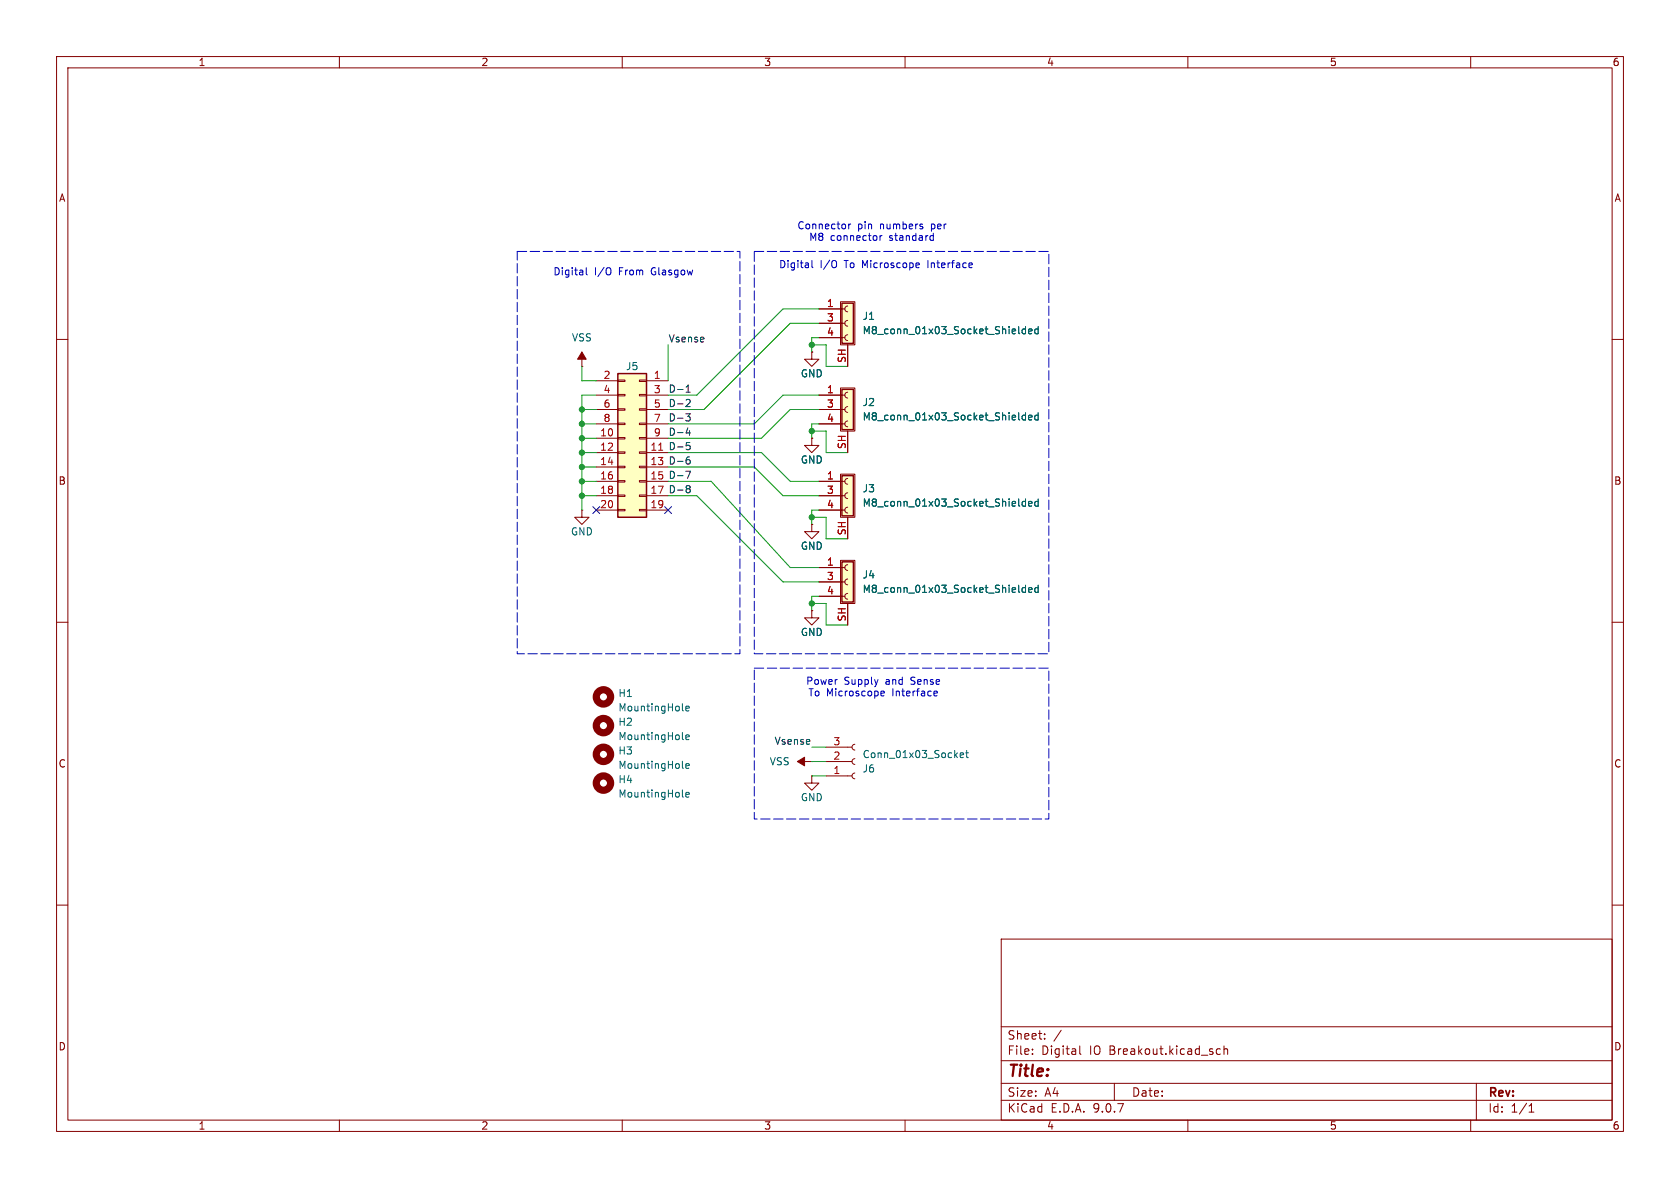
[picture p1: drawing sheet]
<svg xmlns="http://www.w3.org/2000/svg" width="297mm" height="210mm" viewBox="0 0 297 210" stroke-linecap="round" stroke-linejoin="round" font-family="sans-serif">
<g fill="none" stroke="#840000" stroke-width=".18">
<path d="M10 10h277v190h-277zM12 12h273v186h-273zM60 10v2M110 10v2M160 10v2M210 10v2M260 10v2M10 60h2M285 60h2M10 110h2M285 110h2M10 160h2"/>
<path d="M177 166h108v32h-108zM285 160h2M60 198v2M110 198v2M160 198v2M177 194.5h108M177 191.5h108M177 187.5h108M177 181.5h108M182.5 186.3v.1M182.5 185.5v.1M184.7 183.6v.1"/>
<path d="M184.7 182.8v.1M187.6 182.1l-1.3 2M190.9 184.9v1.3l.2 .2M197 191.5v3M210 198v2M215 186.1l.3 .3 .4-.1M215.7 185.5l-.4-.1-.3 .3M216.4 185.5l.2-.1 .4 .1v.9M216.4 184.9v1.5M260 198v2M261 191.5v6.5M270.3 196.6h.9"/>
<path d="M270.3 195.5l.4-.4v1.5"/>
</g>
<g fill="none" stroke="#840000" stroke-width="1.3">
<circle cx="106.7" cy="123.2" r="1.27"/>
<circle cx="106.7" cy="128.3" r="1.27"/>
<circle cx="106.7" cy="133.3" r="1.27"/>
<circle cx="106.7" cy="138.4" r="1.27"/>
</g>
<path d="M120.6 130.6l.2 .2M120.6 135.7l.2 .1M120.6 125.5l.2 .2M121.2 125.3l.6-.2v-.2l-.4-.1-.2 .2 .1 .6h.5M121.2 130.3l.6-.1v-.2l-.4-.1-.2 .2 .1 .6h.5M121.2 135.4l.6-.1v-.3h-.4l-.2 .2 .1 .6h.5M120.6 140.7l.2 .2M121.2 140.5l.6-.1v-.3h-.4l-.2 .1 .1 .7h.5" fill="none" stroke="#006464" stroke-width=".18"/>
<path d="M148.8 99.3h2.1v7.1h-2.1z" fill="#ffffc2"/>
<path d="M148.6 99.1h2.5v7.6h-2.5zM149.9 99.8l-.4 .2-.1 .3 .1 .4 .4 .1M144.8 100.3h4.6M144.8 102.9h4.6M144.8 105.4h4.6M149.9 102.4l-.4 .1-.1 .4 .1 .3 .4 .2M149.9 104.9l-.4 .2-.1 .3 .1 .4 .4 .1M149.9 106.7v3.8" fill="none" stroke="#840000" stroke-width=".18"/>
<path d="M148.8 99.3h2.1v7.1h-2.1z" fill="none" stroke="#840000" stroke-width=".25"/>
<path d="M180.1 104.7h.2M181.3 103.4v1.3M181.3 103.9h-.4l-.2 .2 .1 .6h.5M181.8 104.3l.6-.1v-.3h-.4l-.2 .2 .1 .6h.5M183.5 103.9h-.3l-.3 .2 .2 .6h.4M183.5 103.4v1.3" fill="none" stroke="#006464" stroke-width=".18"/>
<path d="M148.8 84.1h2.1v7.1h-2.1z" fill="#ffffc2"/>
<path d="M143.5 77.5v1.2h1.3l-1.3 1.3-1.3-1.3h1.3M143.5 77.5h.1M144.8 85.1h4.6M144.8 87.6h4.6M144.8 90.2h4.6M148.6 83.8h2.5v7.6h-2.5zM149.9 84.6l-.4 .1-.1 .4 .1 .3 .4 .2M149.9 87.1l-.4 .2-.1 .3 .1 .4 .4 .1M149.9 89.7l-.4 .1-.1 .4 .1 .3 .4 .2M149.9 91.4v3.9M143.5 108v1.2h1.3l-1.3 1.3-1.3-1.3h1.3M143.5 108h.1" fill="none" stroke="#840000" stroke-width=".18"/>
<path d="M148.8 84.1h2.1v7.1h-2.1z" fill="none" stroke="#840000" stroke-width=".25"/>
<path d="M180.1 89.4l.2 .1M181.3 88.2v1.3M181.3 88.7l-.4-.1-.2 .3 .1 .5h.5M181.8 89.1l.6-.2v-.2l-.4-.1-.2 .2 .1 .6h.5M183.5 88.7l-.3-.1-.3 .3 .2 .5h.4M183.5 88.2v1.3" fill="none" stroke="#006464" stroke-width=".18"/>
<path d="M148.8 53.6h2.1v7.1h-2.1z" fill="#ffffc2"/>
<path d="M144.8 54.6h4.6M144.8 57.2h4.6M144.8 59.7h4.6M148.6 53.3h2.5v7.7h-2.5zM149.9 54.1l-.4 .2-.1 .3 .1 .4 .4 .1M149.9 56.6l-.4 .2-.1 .4 .1 .3 .4 .2M149.9 59.2l-.4 .1-.1 .4 .1 .3 .4 .2M143.5 62.2v1.3h1.3l-1.3 1.3-1.3-1.3h1.3M143.5 62.2h.1M149.9 61v3.8M143.5 92.7v1.3h1.3l-1.3 1.3-1.3-1.3h1.3M143.5 92.7h.1" fill="none" stroke="#840000" stroke-width=".18"/>
<path d="M148.8 53.6h2.1v7.1h-2.1z" fill="none" stroke="#840000" stroke-width=".25"/>
<path d="M180.1 58.9l.2 .1M181.3 57.7v1.3M181.3 58.2h-.4l-.2 .2 .1 .5h.5M181.8 58.6l.6-.1v-.3h-.4l-.2 .1 .1 .6h.5M183.5 58.2h-.3l-.3 .2 .2 .5h.4M183.5 57.7v1.3" fill="none" stroke="#006464" stroke-width=".18"/>
<path d="M148.8 68.8h2.1v7.1h-2.1z" fill="#ffffc2"/>
<g fill="none" stroke="#840000" stroke-width=".18">
<path d="M102.9 64.8h.1M102.9 62.2v2.6M144.8 69.9h4.6M144.8 72.4h4.6M144.8 74.9h4.6M148.6 68.6h2.5v7.6h-2.5zM149.9 69.3l-.4 .2-.1 .4 .1 .3 .4 .2M149.9 71.9l-.4 .1-.1 .4 .1 .3 .4 .2M149.9 74.4l-.4 .2-.1 .3 .1 .4 .4 .1M149.9 76.2v3.8M102.9 90.2v1.2h1.2l-1.2 1.3-1.3-1.3h1.3M102.9 90.2h.1"/>
<path d="M141 134.6h2.5M143.5 137.2v1.2h1.3l-1.3 1.3-1.3-1.3h1.3M143.5 137.2h.1M143.5 134.6h.1M146 137.2h4.6M146 134.6h4.6M146 132.1h4.6M151.1 136.7l-.3 .1-.2 .4 .2 .3 .3 .2M151.1 134.1l-.3 .2-.2 .3 .2 .4 .3 .1M151.1 131.6l-.3 .1-.2 .4 .2 .3 .3 .2"/>
</g>
<path d="M148.8 68.8h2.1v7.1h-2.1z" fill="none" stroke="#840000" stroke-width=".25"/>
<path d="M180.1 74.2h.2M181.3 73v1.2M181.3 73.5l-.4-.1-.2 .2 .1 .6h.5M181.8 73.8l.6-.1v-.2l-.4-.1-.2 .2 .1 .6h.5M183.5 73.5l-.3-.1-.3 .2 .2 .6h.4M183.5 73v1.2M169.7 133.5l.7-.1-.1-.3h-.4l-.2 .2 .1 .6h.5M170.7 133.1h.5M170.9 132.7v1l.3 .2" fill="none" stroke="#006464" stroke-width=".18"/>
<g fill="#840000" stroke="#840000" stroke-width=".18">
<path d="M141 134.6l1.2-.7v1.5z"/>
<path d="M102.9 62.2l.7 1.3h-1.5z"/>
</g>
<path d="M109.2 66h5.1v25.4h-5.1z" fill="#ffffc2"/>
<path d="M109.2 66h5.1v25.4h-5.1z" fill="none" stroke="#840000" stroke-width=".25"/>
<g fill="none" stroke="#840000" stroke-width=".18">
<path d="M144.8 54.6h4M144.8 57.2h4M144.8 59.7h4M105.4 67.3h3.8M105.4 69.9h3.8M105.4 72.4h3.8M105.4 74.9h3.8M105.4 77.5h3.8M109.2 67.2h1.3v.2h-1.3zM109.2 69.7h1.3v.3h-1.3zM109.2 72.3h1.3v.2h-1.3zM109.2 74.8h1.3v.3h-1.3z"/>
<path d="M109.2 77.3h1.3v.3h-1.3zM109.2 79.9h1.3v.2h-1.3zM113 67.2h1.3v.2h-1.3zM113 69.7h1.3v.3h-1.3zM113 72.3h1.3v.2h-1.3zM113 74.8h1.3v.3h-1.3zM113 77.3h1.3v.3h-1.3zM113 79.9h1.3v.2h-1.3zM114.3 67.3h3.8M114.3 69.9h3.8M114.3 72.4h3.8M114.3 74.9h3.8"/>
<path d="M114.3 77.5h3.8M143.5 62.2h.1M143.5 77.5h.1M144.8 69.9h4M144.8 72.4h4M144.8 74.9h4M149.9 61v3.8M149.9 76.2v3.8M105.4 80h3.8M105.4 82.6h3.8M105.4 85.1h3.8M105.4 87.6h3.8"/>
<path d="M105.4 90.2h3.8M109.2 82.4h1.3v.3h-1.3zM109.2 85h1.3v.2h-1.3zM109.2 87.5h1.3v.3h-1.3zM109.2 90h1.3v.3h-1.3zM113 82.4h1.3v.3h-1.3zM113 85h1.3v.2h-1.3zM113 87.5h1.3v.3h-1.3zM113 90h1.3v.3h-1.3zM114.3 80h3.8M114.3 82.6h3.8M114.3 85.1h3.8"/>
<path d="M114.3 87.6h3.8M114.3 90.2h3.8M143.5 92.7h.1M144.8 85.1h4M144.8 87.6h4M144.8 90.2h4M149.9 91.4v3.9M143.5 108h.1M144.8 100.3h4M144.8 102.9h4M144.8 105.4h4M149.9 106.7v3.8"/>
</g>
<path d="M116.4 79.6h.8" fill="none" stroke="#a90000" stroke-width=".18"/>
<g fill="none" stroke="#0f0f0f" stroke-width=".18">
<path d="M121.2 73.1h.8l-.4 .5 .4 .2v.4l-.2 .2h-.4M121.3 69.3h.7M121.3 68.4l.4-.3v1.2M121.4 78.2h.6M121.5 70.6l.4 .1 .1 .3-.8 .9h.8M121.5 78.7h.3l.2 .3-.1 .4-.4 .1M121.6 75.6l-.3 .9h.8M121.9 76.1v.9M121.2 83.3h.9l-.6 1.3M121.4 81.3h.4l.2 .2-.1 .5h-.5M121.4 85.9l.4-.1 .2 .2v.1l-.2 .3M121.4 86.3l.1 .1"/>
<path d="M121.5 86.4h.3M121.5 86.4l-.1 .1M121.8 86.4l.2 .2v.4l-.2 .1h-.4M121.9 80.8l-.4 .1"/>
</g>
<g fill="none" stroke="#009600" stroke-width=".18">
<path d="M144.8 54.6h-6.4l-15.2 15.3h-5.1M144.8 57.2h-5.1l-15.2 15.2h-6.4M144.8 59.7h-1.3v2.5M102.9 74.9h2.5M102.9 77.5h2.5M102.9 72.4h2.5M102.9 64.8v2.5h2.5M105.4 69.9h-2.5v20.3M118.1 61v6.3M143.5 76.2h2.5v3.8h3.9M143.5 61h2.5v3.8h3.9M144.8 69.9h-6.4l-5.1 5h-15.2"/>
<path d="M144.8 74.9h-1.3v2.6M144.8 72.4h-5.1l-5.1 5.1h-16.5M102.9 80h2.5M102.9 85.1h2.5M102.9 82.6h2.5M102.9 87.6h2.5M118.1 80h16.5l5.1 5.1h5.1M118.1 85.1h7.6l14 15.2h5.1M118.1 82.6h15.2l5.1 5h6.4M118.1 87.6h5.1l15.2 15.3h6.4M143.5 91.4h2.5v3.9h3.9M144.8 90.2h-1.3v2.5"/>
<path d="M143.5 106.7h2.5v3.8h3.9M144.8 105.4h-1.3v2.6M143.5 134.6h2.5M143.5 137.2h2.5M143.5 132.1h2.5"/>
</g>
<path d="M104.8 89.6l1.2 1.2M106 89.6l-1.2 1.2M117.5 89.6l1.2 1.2M118.7 89.6l-1.2 1.2" fill="none" stroke="#000084" stroke-width=".18"/>
<g fill="none" stroke="#0000c2" stroke-width=".18">
<path d="M150 39.6v.9M150.4 39.6l-.4 .3M163 39.6l.1 .1M103.6 47.3v1.1l.2 .2M107.9 47.5v.9M143.5 46v1.1l.2 .2M147.8 46.2v.9M155.6 41.7v.8M155.9 41.7l-.3 .2M162.1 46.5h.4v.3l-.6 .1M162.5 47.3h-.4M163 40l.2 .2-.2 .3"/>
<path d="M165 41.2v1.3M165 42.4l-.4 .1M171.8 46.5l.1 .3-.6 .1M155.7 122.6l.6-.1v-.3h-.4l-.2 .2 .1 .6h.5M165.2 123h.5M165.2 122.2h.3l.2 .3-.6 .1"/>
</g>
<path d="M91.4 44.5h39.4v71.1h-39.4zM133.3 44.5h52.1v71.1h-52.1zM133.3 118.1h52.1v26.7h-52.1z" fill="none" stroke="#0000c2" stroke-width=".18" stroke-dasharray="1.7 .6"/>
<g fill="none" stroke="#006464" stroke-width=".18">
<path d="M180.1 58.9l.2 .1M181.3 57.7v1.3M181.3 58.2h-.4l-.2 .2 .1 .5h.5M181.8 58.6l.6-.1v-.3h-.4l-.2 .1 .1 .6h.5M183.5 57.7v1.3M183.5 58.2h-.3l-.3 .2 .2 .5h.4M180.1 74.2h.2M181.3 73v1.2M181.3 73.5l-.4-.1-.2 .2 .1 .6h.5M181.8 73.8l.6-.1v-.2l-.4-.1-.2 .2 .1 .6h.5M183.5 73v1.2M183.5 73.5l-.3-.1-.3 .2 .2 .6h.4"/>
<path d="M180.1 89.4l.2 .1M181.3 88.2v1.3M181.3 88.7l-.4-.1-.2 .3 .1 .5h.5M181.8 89.1l.6-.2v-.2l-.4-.1-.2 .2 .1 .6h.5M183.5 88.7l-.3-.1-.3 .3 .2 .5h.4M183.5 88.2v1.3M180.1 104.7h.2M181.3 103.4v1.3M181.3 103.9h-.4l-.2 .2 .1 .6h.5M181.8 104.3l.6-.1v-.3h-.4l-.2 .2 .1 .6h.5M183.5 103.4v1.3M183.5 103.9h-.3l-.3 .2 .2 .6h.4"/>
</g>
<g fill="#009600" stroke="#009600" stroke-width=".18">
<circle cx="102.9" cy="82.6" r=".46"/>
<circle cx="102.9" cy="74.9" r=".46"/>
<circle cx="102.9" cy="85.1" r=".46"/>
<circle cx="102.9" cy="87.6" r=".46"/>
<circle cx="102.9" cy="72.4" r=".46"/>
<circle cx="102.9" cy="77.5" r=".46"/>
<circle cx="102.9" cy="80" r=".46"/>
<circle cx="143.5" cy="76.2" r=".46"/>
<circle cx="143.5" cy="91.4" r=".46"/>
<circle cx="143.5" cy="106.7" r=".46"/>
<circle cx="143.5" cy="61" r=".46"/>
</g>
<text font-size="2.8" fill="#840000" x="178" y="190.9">Title:</text>
<g font-size="2.1" fill="#840000">
<text x="178" y="184">Sheet:</text>
<text x="178" y="186.7">File:</text>
<text x="184.1" y="186.7">Digital</text>
<text x="192.7" y="186.7">IO Breakout.kicad_sch</text>
<text x="178" y="196.9">KiCad</text>
<text x="178" y="194.1">Size:</text>
<text x="184.7" y="194.1">A4</text>
<text x="185.7" y="196.9">E.D.A.</text>
<text x="193.3" y="196.9">9.0.7</text>
<text x="200" y="194.1">Date:</text>
<text x="263" y="194.3">Rev:</text>
<text x="263" y="196.9">Id:</text>
<text x="267.1" y="196.9">1/1</text>
</g>
<g font-size="1.8" fill="#840000">
<text x="35" y="11.9">1</text>
<text x="85" y="11.9">2</text>
<text x="135" y="11.9">3</text>
<text x="185" y="11.9">4</text>
<text x="235" y="11.9">5</text>
<text x="285" y="11.9">6</text>
<text x="10.3" y="35.9">A</text>
<text x="285.3" y="35.9">A</text>
<text x="10.3" y="85.9">B</text>
<text x="285.3" y="85.9">B</text>
<text x="10.3" y="135.9">C</text>
<text x="285.3" y="135.9">C</text>
<text x="10.3" y="185.9">D</text>
<text x="285.3" y="185.9">D</text>
<text x="35" y="199.9">1</text>
<text x="85" y="199.9">2</text>
<text x="135" y="199.9">3</text>
<text x="185" y="199.9">4</text>
<text x="235" y="199.9">5</text>
<text x="285" y="199.9">6</text>
</g>
<g font-size="1.8" fill="#0000c2">
<text x="140.9" y="40.7">Connector</text>
<text x="151.6" y="40.7">pin</text>
<text x="155.7" y="40.7">numbers</text>
<text x="164.9" y="40.7">per</text>
<text x="137.6" y="47.6">Digital</text>
<text x="142.9" y="42.8">M8</text>
<text x="145" y="47.6">I/O</text>
<text x="146.8" y="42.8">connector</text>
<text x="149.4" y="47.6">To Microscope</text>
<text x="157.3" y="42.8">standard</text>
<text x="164.5" y="47.6">Interface</text>
<text x="97.7" y="48.9">Digital</text>
<text x="105.1" y="48.9">I/O</text>
<text x="109.5" y="48.9">From</text>
<text x="115.4" y="48.9">Glasgow</text>
<text x="142.4" y="121.3">Power</text>
<text x="142.8" y="123.3">To Microscope</text>
<text x="149.2" y="121.3">Supply</text>
<text x="156.7" y="121.3">and</text>
<text x="157.9" y="123.3">Interface</text>
<text x="161.3" y="121.3">Sense</text>
</g>
<g font-size="1.8" fill="#a90000">
<text x="146.1" y="54.4">1</text>
<text x="146.1" y="56.9">3</text>
<text x="146.1" y="59.4">4</text>
<text x="149.6" y="64.2" transform="rotate(-90 149.6 64.2)">SH</text>
<text x="106.6" y="67.1">2</text>
<text x="106.6" y="69.6">4</text>
<text x="115.5" y="67.1">1</text>
<text x="115.5" y="69.6">3</text>
<text x="146.1" y="69.6">1</text>
<text x="106" y="77.2">10</text>
<text x="106.6" y="72.1">6</text>
<text x="106.6" y="74.7">8</text>
<text x="115.5" y="72.1">5</text>
<text x="115.5" y="74.7">7</text>
<text x="115.5" y="77.2">9</text>
<text x="146.1" y="72.1">3</text>
<text x="146.1" y="74.7">4</text>
<text x="106" y="79.8">12</text>
<text x="106" y="82.3">14</text>
<text x="114.9" y="79.8">11</text>
<text x="114.9" y="82.3">13</text>
<text x="149.6" y="79.5" transform="rotate(-90 149.6 79.5)">SH</text>
<text x="106" y="84.8">16</text>
<text x="106" y="87.4">18</text>
<text x="106" y="89.9">20</text>
<text x="114.9" y="84.8">15</text>
<text x="114.9" y="87.4">17</text>
<text x="114.9" y="89.9">19</text>
<text x="146.1" y="84.8">1</text>
<text x="146.1" y="87.4">3</text>
<text x="146.1" y="89.9">4</text>
<text x="149.6" y="94.7" transform="rotate(-90 149.6 94.7)">SH</text>
<text x="146.1" y="100.1">1</text>
<text x="146.1" y="102.6">3</text>
<text x="146.1" y="105.2">4</text>
<text x="149.6" y="110" transform="rotate(-90 149.6 110)">SH</text>
<text x="147.2" y="131.8">3</text>
<text x="147.2" y="136.9">1</text>
<text x="147.2" y="134.4">2</text>
</g>
<g font-size="1.8" fill="#006464">
<text x="152.4" y="56.7">J1</text>
<text x="152.4" y="59.3">M8_conn_01x03_Socket_Shielded</text>
<text x="101" y="60.6">VSS</text>
<text x="110.6" y="65.6">J5</text>
<text x="141.5" y="66.9">GND</text>
<text x="152.4" y="72">J2</text>
<text x="152.4" y="74.5">M8_conn_01x03_Socket_Shielded</text>
<text x="141.5" y="82.1">GND</text>
<text x="152.4" y="87.2">J3</text>
<text x="152.4" y="89.8">M8_conn_01x03_Socket_Shielded</text>
<text x="100.8" y="94.8">GND</text>
<text x="141.5" y="97.4">GND</text>
<text x="152.4" y="102.5">J4</text>
<text x="152.4" y="105">M8_conn_01x03_Socket_Shielded</text>
<text x="141.5" y="112.6">GND</text>
<text x="109.2" y="123.4">H1</text>
<text x="109.2" y="126">MountingHole</text>
<text x="109.2" y="128.5">H2</text>
<text x="109.2" y="131">MountingHole</text>
<text x="109.2" y="133.6">H3</text>
<text x="109.2" y="136.1">MountingHole</text>
<text x="136" y="135.5">VSS</text>
<text x="152.4" y="136.8">J6</text>
<text x="152.4" y="134.2">Conn_01x03_Socket</text>
<text x="109.2" y="138.7">H4</text>
<text x="109.2" y="141.2">MountingHole</text>
<text x="141.5" y="141.8">GND</text>
</g>
<g font-size="1.8" fill="#0f0f0f">
<text x="118.1" y="60.6">Vsense</text>
<text x="118.1" y="69.5">D-1</text>
<text x="118.1" y="77.1">D-4</text>
<text x="118.1" y="74.6">D-3</text>
<text x="118.1" y="72">D-2</text>
<text x="118.1" y="82.2">D-6</text>
<text x="118.1" y="79.7">D-5</text>
<text x="118.1" y="84.7">D-7</text>
<text x="118.1" y="87.3">D-8</text>
<text x="136.8" y="131.7">Vsense</text>
</g>
</svg>
